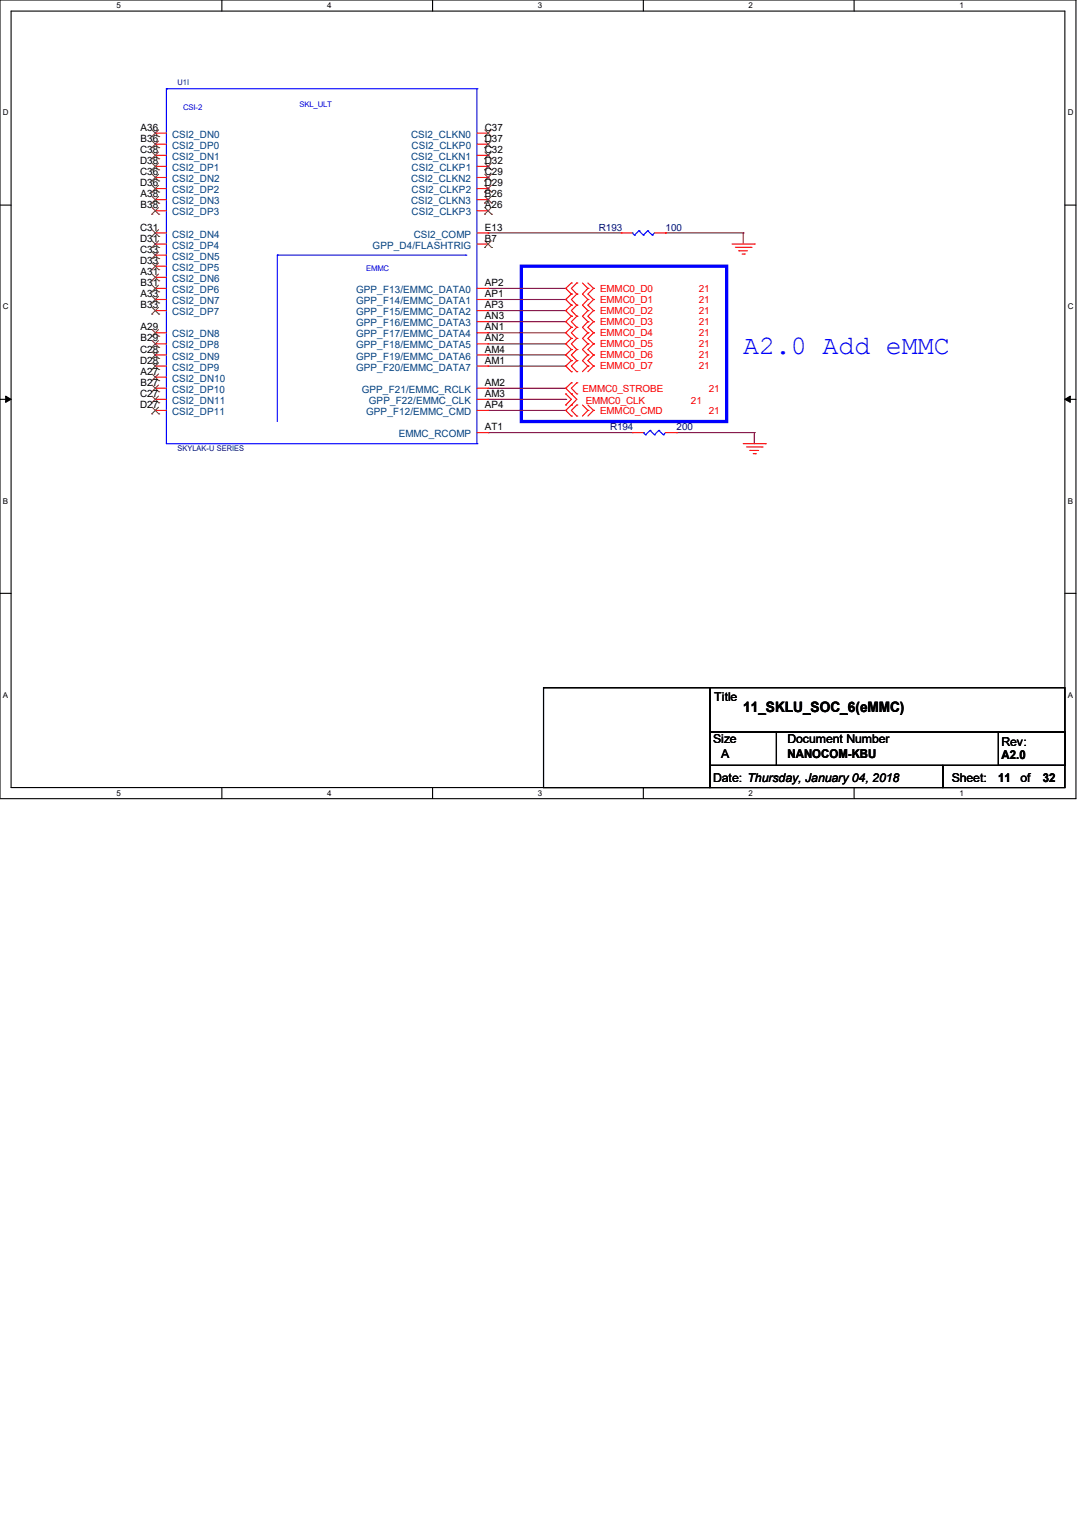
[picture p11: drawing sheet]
<svg xmlns="http://www.w3.org/2000/svg" width="210mm" height="297mm" viewBox="0 0 210 297" stroke-linecap="round" stroke-linejoin="round" font-family="sans-serif">
<path d="M0 0h209.4v155.4h-209.4zM2.2 2.2h205.1v151.1h-205.1z" fill="none" stroke="#000" stroke-width=".21"/>
<g fill="#fff">
<path d="M22.6 .3h.9v1.7h-.9z"/>
<path d="M22.6 153.5h.9v1.8h-.9z"/>
</g>
<path d="M43.2 0v2.2M43.2 153.3v2.1" fill="none" stroke="#000" stroke-width=".21"/>
<g fill="#fff">
<path d="M63.7 .3h.8v1.7h-.8z"/>
<path d="M63.7 153.5h.8v1.8h-.8z"/>
</g>
<path d="M84.2 0v2.2M84.2 153.3v2.1" fill="none" stroke="#000" stroke-width=".21"/>
<g fill="#fff">
<path d="M104.7 .3h.8v1.7h-.8z"/>
<path d="M104.7 153.5h.8v1.8h-.8z"/>
</g>
<path d="M125.2 0v2.2M125.2 153.3v2.1" fill="none" stroke="#000" stroke-width=".21"/>
<g fill="#fff">
<path d="M145.7 .3h.9v1.7h-.9z"/>
<path d="M145.7 153.5h.9v1.8h-.9z"/>
</g>
<path d="M166.2 0v2.2M166.2 153.3v2.1" fill="none" stroke="#000" stroke-width=".21"/>
<g fill="#fff">
<path d="M186.7 .3h.9v1.7h-.9z"/>
<path d="M186.7 153.5h.9v1.8h-.9z"/>
<path d="M.6 21h1.1v1.8h-1.1z"/>
<path d="M207.8 21h1.1v1.8h-1.1z"/>
<path d="M.6 58.8h1.1v1.7h-1.1z"/>
<path d="M207.8 58.8h1.1v1.7h-1.1z"/>
</g>
<path d="M0 39.9h2.2M207.3 39.9h2.1" fill="none" stroke="#000" stroke-width=".21"/>
<g fill="#fff">
<path d="M.6 96.6h1v1.7h-1z"/>
<path d="M207.8 96.6h1v1.7h-1z"/>
</g>
<path d="M0 77.7h2.2M207.3 77.7h2.1" fill="none" stroke="#000" stroke-width=".21"/>
<path d="M1.1 77.1l1.1 .6-1.1 .6zM207.3 77.7l1-.6v1.2z" fill="#000" stroke="#000" stroke-width=".19"/>
<g fill="#fff">
<path d="M.6 134.4h.9v1.7h-.9z"/>
<path d="M207.8 134.4h1v1.7h-1z"/>
</g>
<path d="M0 115.5h2.2M207.3 115.5h2.1M105.8 133.9h32.4v19.4h-32.4zM138.2 133.9h69.1v8.6h-69.1zM138.2 142.5h12.9v6.5h-12.9zM138.2 149h45.3v4.3h-45.3zM151.1 142.5h56.2v6.5h-56.2zM183.5 149h23.8v4.3h-23.8zM194.3 142.5h13v6.5h-13z" fill="none" stroke="#000" stroke-width=".21"/>
<path d="M101.5 51.8h39.9v30.2h-39.9z" fill="none" stroke="#00f" stroke-width=".64"/>
<g fill="none" stroke="#800040" stroke-width=".21">
<path d="M95 45.3h.1M95 45.3h25.9M95 56.1h15.1M95 58.3h15.1M110.1 56.1h.1M110.1 58.3h.1M129.5 45.3h.1M129.5 45.3h15.2M144.7 45.3h.1M144.7 45.3v2.2M95 60.5h15.1M95 62.6h15.1"/>
<path d="M95 64.8h15.1M95 66.9h15.1M95 69.1h15.1M95 71.2h15.1M95 79.9h15.1M95 75.6h15.1M95 77.7h15.1M110.1 60.5h.1M110.1 62.6h.1M110.1 64.8h.1M110.1 66.9h.1M110.1 69.1h.1"/>
<path d="M110.1 71.2h.1M110.1 79.9h.1M110.1 75.6h.1M110.1 77.7h.1M95 84.2h.1M95 84.2h28.1M131.7 84.2h.1M131.7 84.2h15.1M146.8 84.2h.1M146.8 84.2v2.2"/>
</g>
<g fill="none" stroke="#f00" stroke-width=".21">
<path d="M30.2 25.9h.1M30.2 28.1h.1M30.2 30.2h.1M30.2 32.4h.1M30.2 34.5h.1M30.2 36.7h.1M30.2 38.9h.1M30.2 25.9h2.2M30.2 28.1h2.2M30.2 30.2h2.2M30.2 32.4h2.2M30.2 34.5h2.2"/>
<path d="M30.2 36.7h2.2M30.2 38.9h2.2M92.8 25.9h2.2M92.8 28.1h2.2M92.8 30.2h2.2M92.8 32.4h2.2M92.8 34.5h2.2M92.8 36.7h2.2M92.8 38.9h2.2M95 25.9h.1M95 28.1h.1M95 30.2h.1"/>
<path d="M95 32.4h.1M95 34.5h.1M95 36.7h.1M95 38.9h.1M30.2 41h.1M30.2 45.3h.1M30.2 47.5h.1M30.2 49.7h.1M30.2 51.8h.1M30.2 54h.1M30.2 56.1h.1M30.2 58.3h.1"/>
<path d="M30.2 47.5h2.2M30.2 45.3h2.2M30.2 41h2.2M30.2 49.7h2.2M30.2 51.8h2.2M30.2 54h2.2M30.2 56.1h2.2M30.2 58.3h2.2M92.8 47.5h2.2M92.8 45.3h2.2M92.8 41h2.2M92.8 56.1h2.2"/>
<path d="M92.8 58.3h2.2M95 41h.1M95 45.3h.1M95 47.5h.1M95 56.1h.1M95 58.3h.1M111.2 55.1h.1M111.2 57.2h.1M111.2 59.4h.1M111.2 55.1l-1.1 1 1.1 1.1M111.2 57.2l-1.1 1.1 1.1 1.1M111.2 59.4l-1.1 1.1 1.1 1.1"/>
<path d="M112.3 57.2h.1M112.3 55.1h.1M112.3 59.4h.1M112.3 55.1l-1.1 1 1.1 1.1M112.3 59.4l-1.1 1.1 1.1 1.1M112.3 57.2l-1.1 1.1 1.1 1.1M113.4 55.1l1 1M114.4 56.1h.1M114.4 58.3h.1M114.4 58.3l-1 1.1 1 1.1M114.4 56.1l-1 1.1 1 1.1M114.4 55.1l1.1 1"/>
<path d="M115.5 56.1h.1M115.5 58.3h.1M115.5 56.1l-1.1 1.1 1.1 1.1M115.5 58.3l-1.1 1.1 1.1 1.1M120.9 45.3h.1M120.9 45.3h2.2M127.4 45.3h2.1M129.5 45.3h.1M142.5 47.5h4.3M143.1 48.1h3.1M143.8 48.8h.1M143.8 48.8h1.7"/>
<path d="M144.4 49.4h.5M144.9 49.4h.1M146.2 48.1h.1M146.8 47.5h.1M30.2 60.5h.1M30.2 64.8h.1M30.2 66.9h.1M30.2 69.1h.1M30.2 71.2h.1M30.2 73.4h.1M30.2 75.6h.1M30.2 77.7h.1"/>
<path d="M30.2 79.9h.1M30.2 60.5h2.2M30.2 64.8h2.2M30.2 66.9h2.2M30.2 69.1h2.2M30.2 71.2h2.2M30.2 73.4h2.2M30.2 75.6h2.2M30.2 77.7h2.2M30.2 79.9h2.2M92.8 60.5h2.2M92.8 64.8h2.2"/>
<path d="M92.8 66.9h2.2M92.8 69.1h2.2M92.8 71.2h2.2M92.8 75.6h2.2M92.8 77.7h2.2M92.8 79.9h2.2M92.8 62.6h2.2M95 60.5h.1M95 62.6h.1M95 64.8h.1M95 66.9h.1M95 69.1h.1"/>
<path d="M95 71.2h.1M95 75.6h.1M95 77.7h.1M95 79.9h.1M110.1 76.7h.1M110.1 78.8h.1M110.1 76.7l1.1 1-1.1 1.1M111.2 61.6h.1M111.2 63.7h.1M111.2 65.9h.1M111.2 68h.1M111.2 70.2h.1"/>
<path d="M111.2 72.3h.1M111.2 76.7h.1M111.2 78.8h.1M111.2 74.5h.1M111.2 61.6l-1.1 1 1.1 1.1M111.2 63.7l-1.1 1.1 1.1 1.1M111.2 65.9l-1.1 1 1.1 1.1M111.2 68l-1.1 1.1 1.1 1.1M111.2 70.2l-1.1 1 1.1 1.1M111.2 74.5l-1.1 1.1 2.2 2.1-1.1 1.1M111.2 78.8l-1.1 1.1 1.1 1.1M112.3 61.6h.1"/>
<path d="M112.3 63.7h.1M112.3 65.9h.1M112.3 68h.1M112.3 70.2h.1M112.3 72.3h.1M112.3 76.7h.1M112.3 74.5h.1M112.3 78.8h.1M112.3 61.6l-1.1 1 1.1 1.1M112.3 63.7l-1.1 1.1 1.1 1.1M112.3 65.9l-1.1 1 1.1 1.1M112.3 68l-1.1 1.1 1.1 1.1"/>
<path d="M112.3 70.2l-1.1 1 1.1 1.1M112.3 74.5l-1.1 1.1 1.1 1.1M112.3 78.8l-1.1 1.1 1.1 1.1M113.4 78.8l1 1.1M114.4 60.5h.1M114.4 62.6h.1M114.4 64.8h.1M114.4 66.9h.1M114.4 69.1h.1M114.4 71.2h.1M114.4 79.9h.1M114.4 62.6l-1 1.1 1 1.1"/>
<path d="M114.4 60.5l-1 1.1 1 1M114.4 64.8l-1 1.1 1 1M114.4 66.9l-1 1.1 1 1.1M114.4 69.1l-1 1.1 1 1M114.4 71.2l-1 1.1M114.4 79.9l-1 1.1M114.4 78.8l1.1 1.1M115.5 60.5h.1M115.5 62.6h.1M115.5 64.8h.1M115.5 66.9h.1M115.5 69.1h.1"/>
<path d="M115.5 71.2h.1M115.5 79.9h.1M115.5 60.5l-1.1 1.1 1.1 1M115.5 62.6l-1.1 1.1 1.1 1.1M115.5 64.8l-1.1 1.1 1.1 1M115.5 66.9l-1.1 1.1 1.1 1.1M115.5 69.1l-1.1 1.1 1.1 1M115.5 71.2l-1.1 1.1M115.5 79.9l-1.1 1.1M92.8 84.2h2.2M95 84.2h.1M111.2 81h.1"/>
<path d="M112.3 81h.1M123.1 84.2h.1M123.1 84.2h2.1M129.5 84.2h2.2M131.7 84.2h.1M144.7 86.4h4.3M145.3 87h3M146 87.7h.1M146 87.7h1.7M146.6 88.3h.4M147 88.3h.1M148.3 87h.1"/>
<path d="M149 86.4h.1"/>
</g>
<g fill="none" stroke="#00f" stroke-width=".21">
<path d="M32.4 17.3h.1M32.4 17.3v69.1h60.4M32.4 17.3h60.4M92.8 17.3h.1M92.8 17.3v69.1M54 49.7h.1M54 49.7v32.3M54 49.7h36.7M90.7 49.7h.1M123.1 45.3h.1M123.1 45.3l.4 .5M123.5 45.8h.1"/>
<path d="M124.4 44.9h.1M124.4 44.9l-.9 .9M124.4 44.9l.8 .9M125.2 45.8h.1M126.1 44.9h.1M126.1 44.9l.9 .9M126.1 44.9l-.9 .9M127 45.8h.1M127.4 45.3l-.4 .5M92.8 86.4h.1M125.2 84.2h.1M125.2 84.2l.4 .4"/>
<path d="M125.6 84.6h.1M126.5 83.8h.1M126.5 83.8l-.9 .8M126.5 83.8l.9 .8M127.4 84.6h.1M128.2 83.8h.1M128.2 83.8l.9 .8M128.2 83.8l-.8 .8M129.1 84.6h.1M129.5 84.2l-.4 .4"/>
</g>
<g fill="none" stroke="#804000" stroke-width=".19">
<path d="M29.5 26.6h.1M29.5 28.7h.1M29.5 30.9h.1M29.5 33.1h.1M29.5 35.2h.1M29.5 37.4h.1M29.5 39.5h.1M29.6 25.3l1.3 1.3M29.6 27.4l1.3 1.3M29.6 29.6l1.3 1.3M29.6 31.7l1.3 1.4M29.6 33.9l1.3 1.3"/>
<path d="M29.6 36.1l1.3 1.3M29.6 38.2l1.3 1.3M30.9 25.3l-1.4 1.3M30.9 27.4l-1.4 1.3M30.9 29.6l-1.4 1.3M30.9 31.7l-1.4 1.4M30.9 33.9l-1.4 1.3M30.9 36.1l-1.4 1.3M30.9 38.2l-1.4 1.3M30.9 26.6h.1M30.9 28.7h.1M30.9 30.9h.1"/>
<path d="M30.9 33.1h.1M30.9 35.2h.1M30.9 37.4h.1M30.9 39.5h.1M94.3 26.6h.1M94.3 28.7h.1M94.3 30.9h.1M94.3 33.1h.1M94.3 35.2h.1M94.3 37.4h.1M94.3 39.5h.1M94.4 25.3l1.3 1.3"/>
<path d="M94.4 27.4l1.3 1.3M94.4 29.6l1.3 1.3M94.4 31.7l1.3 1.4M94.4 33.9l1.3 1.3M94.4 36.1l1.3 1.3M94.4 38.2l1.3 1.3M95.6 25.3l-1.3 1.3M95.6 27.4l-1.3 1.3M95.6 29.6l-1.3 1.3M95.6 31.7l-1.3 1.4M95.6 33.9l-1.3 1.3M95.6 36.1l-1.3 1.3"/>
<path d="M95.6 38.2l-1.3 1.3M95.7 26.6h.1M95.7 28.7h.1M95.7 30.9h.1M95.7 33.1h.1M95.7 35.2h.1M95.7 37.4h.1M95.7 39.5h.1M29.5 41.7h.1M29.5 46h.1M29.5 48.2h.1M29.5 50.3h.1"/>
<path d="M29.5 52.5h.1M29.5 54.7h.1M29.5 56.8h.1M29.5 59h.1M29.6 40.4l1.3 1.3M29.6 44.7l1.3 1.3M29.6 46.9l1.3 1.3M29.6 49l1.3 1.3M29.6 51.2l1.3 1.3M29.6 53.3l1.3 1.4M29.6 55.5l1.3 1.3M29.6 57.7l1.3 1.3"/>
<path d="M29.6 59.8l1.3 1.3M30.9 40.4l-1.4 1.3M30.9 44.7l-1.4 1.3M30.9 46.9l-1.4 1.3M30.9 49l-1.4 1.3M30.9 51.2l-1.4 1.3M30.9 53.3l-1.4 1.4M30.9 55.5l-1.4 1.3M30.9 57.7l-1.4 1.3M30.9 59.8l-1.4 1.3M30.9 41.7h.1M30.9 46h.1"/>
<path d="M30.9 48.2h.1M30.9 50.3h.1M30.9 52.5h.1M30.9 54.7h.1M30.9 56.8h.1M30.9 59h.1M94.3 41.7h.1M94.3 48.2h.1M94.4 40.4l1.3 1.3M94.4 46.9l1.3 1.3M95.6 40.4l-1.3 1.3M95.6 46.9l-1.3 1.3"/>
<path d="M95.7 41.7h.1M95.7 48.2h.1M29.5 61.1h.1M29.5 65.4h.1M29.5 67.6h.1M29.5 69.8h.1M29.5 71.9h.1M29.5 74.1h.1M29.5 76.2h.1M29.5 78.4h.1M29.6 64.1l1.3 1.3M29.6 66.3l1.3 1.3"/>
<path d="M29.6 68.5l1.3 1.3M29.6 70.6l1.3 1.3M29.6 72.8l1.3 1.3M29.6 74.9l1.3 1.3M29.6 77.1l1.3 1.3M29.6 79.2l1.3 1.4M30.9 64.1l-1.4 1.3M30.9 66.3l-1.4 1.3M30.9 68.5l-1.4 1.3M30.9 70.6l-1.4 1.3M30.9 72.8l-1.4 1.3M30.9 74.9l-1.4 1.3"/>
<path d="M30.9 77.1l-1.4 1.3M30.9 79.2l-1.4 1.4M30.9 61.1h.1M30.9 65.4h.1M30.9 67.6h.1M30.9 69.8h.1M30.9 71.9h.1M30.9 74.1h.1M30.9 76.2h.1M30.9 78.4h.1M29.5 80.6h.1M30.9 80.6h.1"/>
</g>
<text font-size="5.2" fill="#00f" x="144.7" y="68.9">A2.0 Add eMMC</text>
<text font-size="2.8" x="144.7" y="138.6">11_SKLU_SOC_6(eMMC)</text>
<g font-size="2.4">
<text x="139" y="136.5">Title</text>
<text x="138.8" y="144.7">Size</text>
<text x="140.3" y="147.5">A</text>
<text x="153.3" y="147.5">NANOCOM-KBU</text>
<text x="153.3" y="144.7">Document Number</text>
<text x="194.9" y="147.7">A2.0</text>
<text x="194.9" y="145.1">Rev:</text>
<text x="138.8" y="152.3">Date: Thursday, January 04, 2018</text>
<text x="185.3" y="152.3">Sheet:</text>
<text x="194.3" y="152.3">11</text>
<text x="198.6" y="152.3">of</text>
<text x="202.9" y="152.3">32</text>
</g>
<g font-size="1.9">
<text x="27.3" y="29.8">C38</text>
<text x="27.3" y="25.4">A36</text>
<text x="27.3" y="27.6">B36</text>
<text x="94.4" y="25.4">C37</text>
<text x="94.4" y="27.6">D37</text>
<text x="94.4" y="29.8">C32</text>
<text x="27.3" y="31.9">D38</text>
<text x="27.3" y="34.1">C36</text>
<text x="94.4" y="31.9">D32</text>
<text x="94.4" y="34.1">C29</text>
<text x="27.3" y="36.2">D36</text>
<text x="27.3" y="38.4">A38</text>
<text x="27.3" y="40.6">B38</text>
<text x="94.4" y="36.2">D29</text>
<text x="94.4" y="38.4">B26</text>
<text x="94.4" y="40.6">A26</text>
<text x="27.3" y="44.9">C31</text>
<text x="27.3" y="47">D31</text>
<text x="94.4" y="44.9">E13</text>
<text x="94.4" y="47">B7</text>
<text x="27.3" y="49.2">C33</text>
<text x="27.3" y="51.4">D33</text>
<text x="27.3" y="53.5">A31</text>
<text x="27.3" y="55.7">B31</text>
<text x="27.3" y="57.8">A33</text>
<text x="27.3" y="60">B33</text>
<text x="94.4" y="55.7">AP2</text>
<text x="94.4" y="57.8">AP1</text>
<text x="94.4" y="60">AP3</text>
<text x="27.3" y="64.3">A29</text>
<text x="94.4" y="62.1">AN3</text>
<text x="94.4" y="64.3">AN1</text>
<text x="27.3" y="68.6">C28</text>
<text x="27.3" y="70.8">D28</text>
<text x="27.3" y="66.5">B29</text>
<text x="94.4" y="66.5">AN2</text>
<text x="94.4" y="68.6">AM4</text>
<text x="94.4" y="70.8">AM1</text>
<text x="27.3" y="77.3">C27</text>
<text x="27.3" y="72.9">A27</text>
<text x="27.3" y="75.1">B27</text>
<text x="94.4" y="75.1">AM2</text>
<text x="94.4" y="77.3">AM3</text>
<text x="27.3" y="79.4">D27</text>
<text x="94.4" y="79.4">AP4</text>
<text x="94.4" y="83.7">AT1</text>
</g>
<g font-size="1.9" fill="#004080">
<text x="33.5" y="26.8">CSI2_DN0</text>
<text x="33.5" y="29">CSI2_DP0</text>
<text x="80" y="26.8">CSI2_CLKN0</text>
<text x="80.1" y="29">CSI2_CLKP0</text>
<text x="33.5" y="31.1">CSI2_DN1</text>
<text x="33.5" y="33.3">CSI2_DP1</text>
<text x="33.5" y="35.4">CSI2_DN2</text>
<text x="80" y="31.1">CSI2_CLKN1</text>
<text x="80" y="35.4">CSI2_CLKN2</text>
<text x="80.1" y="33.3">CSI2_CLKP1</text>
<text x="33.5" y="37.6">CSI2_DP2</text>
<text x="33.5" y="39.8">CSI2_DN3</text>
<text x="33.5" y="41.9">CSI2_DP3</text>
<text x="80" y="39.8">CSI2_CLKN3</text>
<text x="80.1" y="37.6">CSI2_CLKP2</text>
<text x="80.1" y="41.9">CSI2_CLKP3</text>
<text x="33.5" y="46.2">CSI2_DN4</text>
<text x="80.5" y="46.2">CSI2_COMP</text>
<text x="33.5" y="48.4">CSI2_DP4</text>
<text x="33.5" y="50.5">CSI2_DN5</text>
<text x="33.5" y="52.7">CSI2_DP5</text>
<text x="72.5" y="48.4">GPP_D4/FLASHTRIG</text>
<text x="33.5" y="54.9">CSI2_DN6</text>
<text x="33.5" y="57">CSI2_DP6</text>
<text x="33.5" y="59.2">CSI2_DN7</text>
<text x="69.3" y="57">GPP_F13/EMMC_DATA0</text>
<text x="69.3" y="59.2">GPP_F14/EMMC_DATA1</text>
<text x="33.5" y="61.3">CSI2_DP7</text>
<text x="33.5" y="65.7">CSI2_DN8</text>
<text x="69.3" y="61.3">GPP_F15/EMMC_DATA2</text>
<text x="69.3" y="63.5">GPP_F16/EMMC_DATA3</text>
<text x="69.3" y="65.7">GPP_F17/EMMC_DATA4</text>
<text x="33.5" y="67.8">CSI2_DP8</text>
<text x="33.5" y="70">CSI2_DN9</text>
<text x="69.3" y="67.8">GPP_F18/EMMC_DATA5</text>
<text x="69.3" y="70">GPP_F19/EMMC_DATA6</text>
<text x="33.5" y="72.1">CSI2_DP9</text>
<text x="33.5" y="74.3">CSI2_DN10</text>
<text x="33.5" y="76.5">CSI2_DP10</text>
<text x="69.3" y="72.1">GPP_F20/EMMC_DATA7</text>
<text x="70.4" y="76.5">GPP_F21/EMMC_RCLK</text>
<text x="33.5" y="78.6">CSI2_DN11</text>
<text x="33.5" y="80.8">CSI2_DP11</text>
<text x="71.2" y="80.8">GPP_F12/EMMC_CMD</text>
<text x="71.8" y="78.6">GPP_F22/EMMC_CLK</text>
<text x="77.6" y="85.1">EMMC_RCOMP</text>
</g>
<g font-size="1.9" fill="#000080">
<text x="116.6" y="44.9">R193</text>
<text x="129.5" y="44.9">100</text>
<text x="118.7" y="83.7">R194</text>
<text x="131.7" y="83.7">200</text>
</g>
<g font-size="1.9" fill="#f00">
<text x="116.8" y="56.8">EMMC0_D0</text>
<text x="116.8" y="58.9">EMMC0_D1</text>
<text x="136" y="56.8">21</text>
<text x="136" y="58.9">21</text>
<text x="116.8" y="61.1">EMMC0_D2</text>
<text x="116.8" y="63.2">EMMC0_D3</text>
<text x="116.8" y="65.4">EMMC0_D4</text>
<text x="136" y="61.1">21</text>
<text x="136" y="63.2">21</text>
<text x="136" y="65.4">21</text>
<text x="116.8" y="67.6">EMMC0_D5</text>
<text x="116.8" y="69.7">EMMC0_D6</text>
<text x="116.8" y="71.9">EMMC0_D7</text>
<text x="136" y="67.6">21</text>
<text x="136" y="69.7">21</text>
<text x="136" y="71.9">21</text>
<text x="113.4" y="76.2">EMMC0_STROBE</text>
<text x="138" y="76.2">21</text>
<text x="114" y="78.6">EMMC0_CLK</text>
<text x="116.8" y="80.5">EMMC0_CMD</text>
<text x="134.5" y="78.6">21</text>
<text x="138" y="80.5">21</text>
</g>
<g font-size="1.6">
<text x="22.6" y="1.7">5</text>
<text x="63.7" y="1.7">4</text>
<text x="104.7" y="1.7">3</text>
<text x="145.7" y="1.7">2</text>
<text x="186.7" y="1.7">1</text>
<text x=".6" y="22.4">D</text>
<text x="207.8" y="22.4">D</text>
<text x=".6" y="60.2">C</text>
<text x="207.8" y="60.2">C</text>
<text x=".6" y="98">B</text>
<text x="207.8" y="98">B</text>
<text x=".6" y="135.8">A</text>
<text x="207.8" y="135.8">A</text>
<text x="22.6" y="154.9">5</text>
<text x="63.7" y="154.9">4</text>
<text x="104.7" y="154.9">3</text>
<text x="145.7" y="154.9">2</text>
<text x="186.7" y="154.9">1</text>
</g>
<g font-size="1.5" fill="#000080">
<text x="34.5" y="16.5">U1I</text>
<text x="34.5" y="87.7">SKYLAK-U SERIES</text>
</g>
<g font-size="1.5" fill="#00f">
<text x="35.6" y="21.4">CSI-2</text>
<text x="58.3" y="20.8">SKL_ULT</text>
<text x="71.2" y="52.7">EMMC</text>
</g>
</svg>
